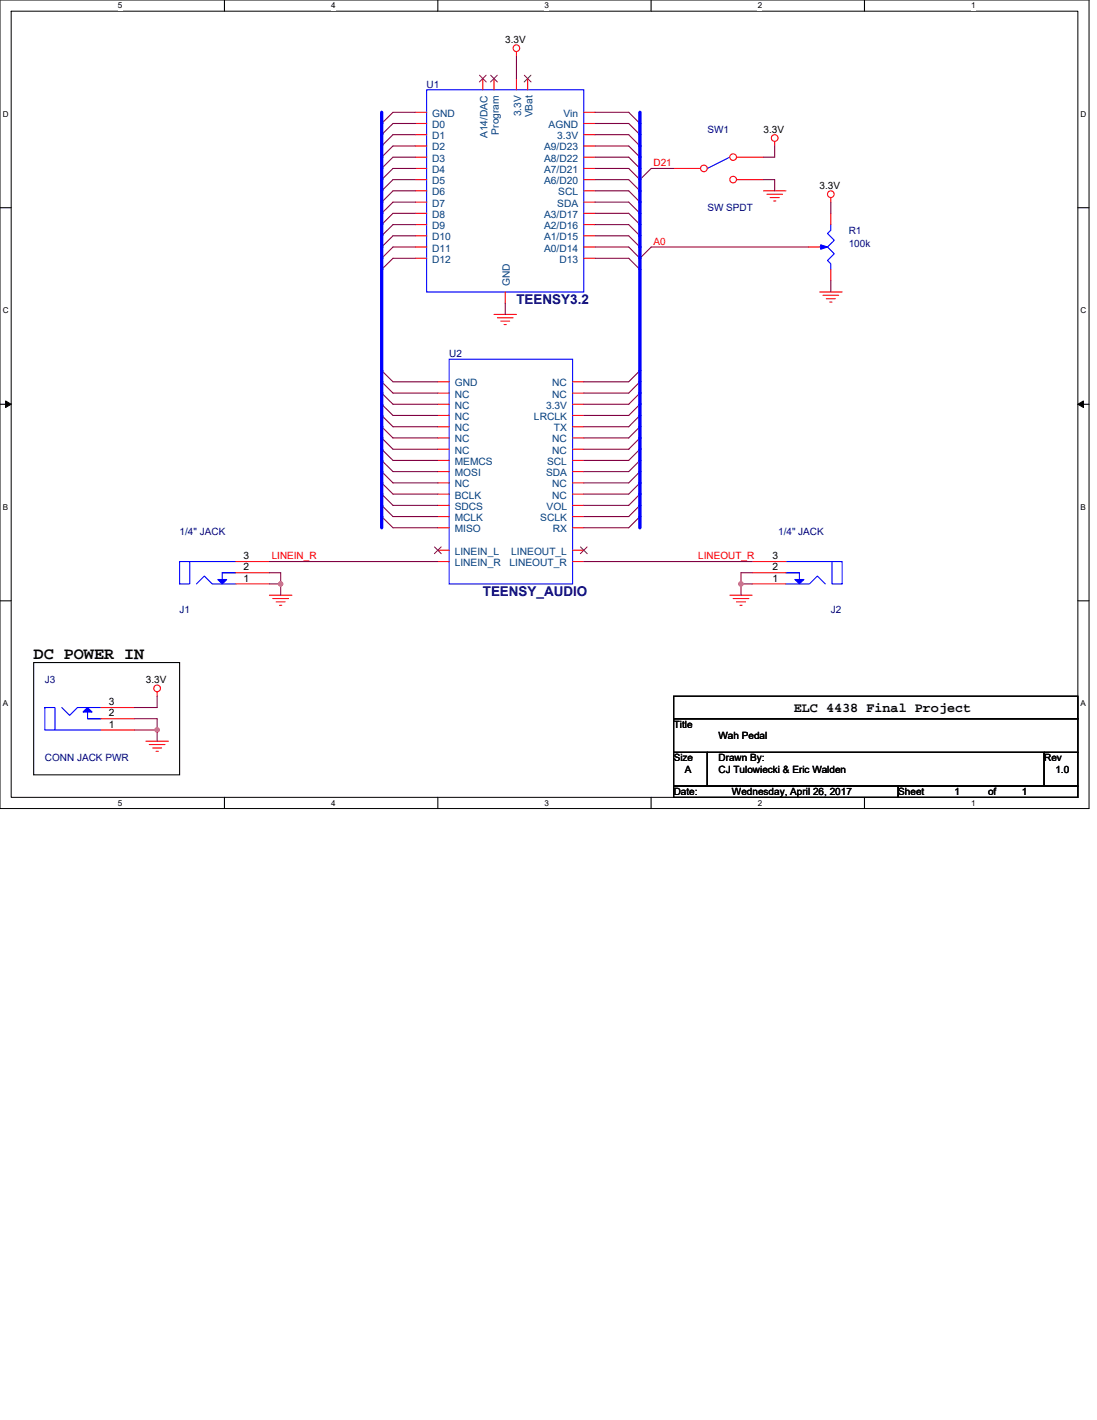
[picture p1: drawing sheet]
<svg xmlns="http://www.w3.org/2000/svg" width="216mm" height="279mm" viewBox="0 0 216 279" stroke-linecap="round" stroke-linejoin="round" font-family="sans-serif">
<path d="M0 0h214.3v159.1h-214.3zM2.2 2.2h209.9v154.7h-209.9z" fill="none" stroke="#000" stroke-width=".2"/>
<g fill="#fff">
<path d="M23.2 .2h.9v1.8h-.9z"/>
<path d="M23.2 157.1h.9v1.8h-.9z"/>
</g>
<path d="M44.2 0v2.2M44.2 156.9v2.2" fill="none" stroke="#000" stroke-width=".21"/>
<g fill="#fff">
<path d="M65.2 .2h.8v1.8h-.8z"/>
<path d="M65.2 157.1h.8v1.8h-.8z"/>
</g>
<path d="M86.2 0v2.2M86.2 156.9v2.2" fill="none" stroke="#000" stroke-width=".21"/>
<g fill="#fff">
<path d="M107.1 .2h.9v1.8h-.9z"/>
<path d="M107.1 157.1h.9v1.8h-.9z"/>
</g>
<path d="M128.1 0v2.2M128.1 156.9v2.2" fill="none" stroke="#000" stroke-width=".21"/>
<g fill="#fff">
<path d="M149.1 .2h.9v1.8h-.9z"/>
<path d="M149.1 157.1h.9v1.8h-.9z"/>
</g>
<path d="M170.1 0v2.2M170.1 156.9v2.2" fill="none" stroke="#000" stroke-width=".21"/>
<g fill="#fff">
<path d="M191.1 .2h.9v1.8h-.9z"/>
<path d="M191.1 157.1h.9v1.8h-.9z"/>
<path d="M.6 21.5h1.1v1.8h-1.1z"/>
<path d="M212.7 21.5h1.1v1.8h-1.1z"/>
<path d="M.6 60.2h1.1v1.8h-1.1z"/>
<path d="M212.7 60.2h1.1v1.8h-1.1z"/>
</g>
<path d="M0 40.9h2.2M212.1 40.9h2.2" fill="none" stroke="#000" stroke-width=".21"/>
<g fill="#fff">
<path d="M.6 98.9h1v1.7h-1z"/>
<path d="M212.7 98.9h1.1v1.7h-1.1z"/>
</g>
<path d="M0 79.5h2.2M212.1 79.5h2.2" fill="none" stroke="#000" stroke-width=".21"/>
<path d="M1.1 78.9l1.1 .6-1.1 .7zM212.1 79.5l1.1-.6v1.3z" fill="#000" stroke="#000" stroke-width=".2"/>
<g fill="#fff">
<path d="M.6 137.5h1v1.8h-1z"/>
<path d="M212.7 137.5h1.1v1.8h-1.1z"/>
</g>
<path d="M0 118.2h2.2M212.1 118.2h2.2M6.6 130.4h28.7v22.1h-28.7zM132.6 137h79.5v4.4h-79.5zM132.6 148h6.6v6.7h-6.6zM132.6 154.7h44.2v2.2h-44.2zM132.6 141.4h79.5v6.6h-79.5zM139.2 148h66.3v6.7h-66.3zM176.8 154.7h35.3v2.2h-35.3zM205.5 148h6.6v6.7h-6.6z" fill="none" stroke="#000" stroke-width=".21"/>
<g fill="none" stroke="#f00" stroke-width=".21">
<path d="M101.6 10.2v.8M150.3 37.5h4.4M150.9 38.2h3.1M151.6 38.9h1.8M152.3 39.5h.4M152.5 27.8v.9M163.5 38.9v.9M161.3 57.4h4.4M162 58.1h3.1M162.6 58.8h1.8M163.3 59.4h.4M97.2 61.9h4.4"/>
<path d="M97.9 62.5h3.1M98.6 63.2h1.7M99.2 63.9h.5M53 117.1h4.4M53.7 117.8h3.1M54.4 118.4h1.7M55 119.1h.5M143.6 117.1h4.4M144.3 117.8h3.1M144.9 118.4h1.8M145.6 119.1h.4M19.9 139.2h6.6"/>
<path d="M30.9 136.1v.9M19.9 141.4h6.6M19.9 143.6h6.6M28.7 145.8h4.4M29.4 146.5h3.1M30 147.2h1.8M30.7 147.8h.5"/>
<circle cx="101.6" cy="9.5" r=".65"/>
<circle cx="152.5" cy="27.2" r=".66"/>
<circle cx="163.5" cy="38.2" r=".66"/>
<circle cx="30.9" cy="135.4" r=".66"/>
</g>
<g fill="none" stroke="#800040" stroke-width=".21">
<path d="M77.3 22.1l-2.2 2.2M77.3 24.3l-2.2 2.2M77.3 26.5l-2.2 2.2M77.3 28.7l-2.2 2.2M77.3 30.9l-2.2 2.2M77.3 33.1l-2.2 2.2M77.3 35.3l-2.2 2.2M77.3 37.5l-2.2 2.3M77.3 39.8l-2.2 2.2M123.7 22.1l2.2 2.2M123.7 24.3l2.2 2.2M123.7 26.5l2.2 2.2"/>
<path d="M123.7 28.7l2.2 2.2M123.7 30.9l2.2 2.2M123.7 35.3l2.2 2.2M123.7 37.5l2.2 2.3M123.7 39.8l2.2 2.2M128.2 33.1l-2.3 2.2-2.2-2.2M77.3 42l-2.2 2.2M77.3 44.2l-2.2 2.2M77.3 46.4l-2.2 2.2M77.3 48.6l-2.2 2.2M77.3 50.8l-2.2 2.2M123.7 42l2.2 2.2"/>
<path d="M123.7 44.2l2.2 2.2M123.7 46.4l2.2 2.2M123.7 50.8l2.2 2.2M128.2 48.6l-2.3 2.2-2.2-2.2M75.1 72.9l2.2 2.2M75.1 75.1l2.2 2.2M75.1 77.3l2.2 2.2M75.1 79.5l2.2 2.2M125.9 72.9l-2.2 2.2M125.9 75.1l-2.2 2.2M125.9 77.3l-2.2 2.2M125.9 79.5l-2.2 2.2"/>
<path d="M75.1 81.7l2.2 2.3M75.1 84l2.2 2.2M75.1 86.2l2.2 2.2M75.1 88.4l2.2 2.2M75.1 90.6l2.2 2.2M75.1 92.8l2.2 2.2M75.1 95l2.2 2.2M75.1 97.2l2.2 2.2M75.1 99.4l2.2 2.2M125.9 81.7l-2.2 2.3M125.9 84l-2.2 2.2M125.9 86.2l-2.2 2.2"/>
<path d="M125.9 88.4l-2.2 2.2M125.9 90.6l-2.2 2.2M125.9 92.8l-2.2 2.2M125.9 95l-2.2 2.2M125.9 97.2l-2.2 2.2M125.9 99.4l-2.2 2.2M75.1 101.6l2.2 2.2M125.9 101.6l-2.2 2.2"/>
</g>
<path d="M16.3 140.1l.9-.9 .9 .9z" fill-rule="evenodd" fill="#00f" stroke="#00f" stroke-width=".21"/>
<path d="M143.6 30.9l-4.4 2.2M8.8 139.2h2v4.4h-2zM12.1 139.2l1.6 1.6 1.5-1.6h4.7M10.8 143.6h9.1M17.2 141.4h2.7zM17.2 140.1v1.3" fill="none" stroke="#00f" stroke-width=".21"/>
<circle cx="138.5" cy="33.1" r=".65" fill="#fff" stroke="#f00" stroke-width=".21"/>
<path d="M132.6 33.1h5.3" fill="none" stroke="#f00" stroke-width=".21"/>
<circle cx="144.3" cy="30.9" r=".65" fill="#fff" stroke="#f00" stroke-width=".21"/>
<path d="M145 30.9h5.3" fill="none" stroke="#f00" stroke-width=".21"/>
<circle cx="144.3" cy="35.3" r=".65" fill="#fff" stroke="#f00" stroke-width=".21"/>
<g fill="none" stroke="#f00" stroke-width=".21">
<path d="M95 15.5v2.2M97.2 15.5v2.2M101.6 15.5v2.2M103.8 15.5v2.2M81.7 22.1h2.3M81.7 24.3h2.3M81.7 26.5h2.3M81.7 28.7h2.3M81.7 30.9h2.3M81.7 33.1h2.3M81.7 35.3h2.3M81.7 37.5h2.3"/>
<path d="M81.7 39.8h2.3M114.9 39.8h2.2M114.9 37.5h2.2M114.9 35.3h2.2M114.9 33.1h2.2M114.9 30.9h2.2M114.9 28.7h2.2M114.9 26.5h2.2M114.9 24.3h2.2M114.9 22.1h2.2M145 35.3h5.3M81.7 42h2.3"/>
<path d="M81.7 44.2h2.3M81.7 46.4h2.3M81.7 48.6h2.3M81.7 50.8h2.3M99.4 57.4v2.2M114.9 50.8h2.2M114.9 48.6h2.2M114.9 46.4h2.2M114.9 44.2h2.2M114.9 42h2.2M159.1 48.6h2.2M163.5 42v2.2"/>
<path d="M163.5 53v2.2M86.2 75.1h2.2M86.2 77.3h2.2M86.2 79.5h2.2M112.7 75.1h2.2M112.7 77.3h2.2M112.7 79.5h2.2M86.2 81.7h2.2M86.2 84h2.2M86.2 86.2h2.2M86.2 88.4h2.2M86.2 90.6h2.2"/>
<path d="M86.2 92.8h2.2M86.2 95h2.2M86.2 97.2h2.2M86.2 99.4h2.2M112.7 81.7h2.2M112.7 84h2.2M112.7 86.2h2.2M112.7 88.4h2.2M112.7 90.6h2.2M112.7 92.8h2.2M112.7 95h2.2M112.7 97.2h2.2"/>
<path d="M112.7 99.4h2.2M46.4 114.9h6.6M46.4 112.7h6.6M46.4 110.5h6.6M86.2 101.6h2.2M86.2 103.8h2.2M86.2 108.3h2.2M86.2 110.5h2.2M112.7 101.6h2.2M112.7 103.8h2.2M112.7 108.3h2.2M112.7 110.5h2.2"/>
<path d="M148 114.9h6.7M148 112.7h6.7M148 110.5h6.7"/>
</g>
<g fill="#00f" stroke="#00f" stroke-width=".21">
<path d="M161.5 48.2l1.4 .4-1.4 .4z" fill-rule="evenodd"/>
<path d="M42.9 114h1.7l-.8 .9z" fill-rule="evenodd"/>
<path d="M156.4 114h1.8l-.9 .9z" fill-rule="evenodd"/>
</g>
<g fill="none" stroke="#00f" stroke-width=".21">
<path d="M84 17.7h30.9v39.7h-30.9zM161.3 48.6h.5M163.5 44.2v1.1l-.6 .7 1.3 1.3-1.3 1.3 1.3 1.3-1.3 1.4 .6 .6v1.1M88.4 70.7h24.3v44.2h-24.3zM35.3 110.5h2v4.4h-2zM37.3 110.5h9.1M38.7 114.9l1.5-1.6 1.6 1.6h4.6M43.8 112.7v1.3M43.8 112.7h2.6zM154.7 110.5h9M154.7 114.9h4.6l1.6-1.6 1.5 1.6M154.7 112.7h2.6z"/>
<path d="M157.3 112.7v1.3M163.7 110.5h2v4.4h-2z"/>
</g>
<path d="M94.4 14.8l1.3 1.3M95.7 14.8l-1.4 1.3M96.6 14.8l1.3 1.3M97.9 14.8l-1.4 1.3M103.2 14.8l1.3 1.3M104.5 14.8l-1.3 1.3M85.5 107.6l1.3 1.3M86.8 107.6l-1.3 1.3M114.2 107.6l1.4 1.3M115.5 107.6l-1.3 1.3" fill="none" stroke="#804000" stroke-width=".2"/>
<path d="M75.1 22.1v81.7M125.9 22.1v81.7" fill="none" stroke="#00f" stroke-width=".66"/>
<g fill="none" stroke="#800040" stroke-width=".21">
<path d="M101.6 11v4.5M77.3 22.1h4.4M77.3 24.3h4.4M77.3 26.5h4.4M77.3 28.7h4.4M77.3 30.9h4.4M77.3 33.1h4.4M77.3 35.3h4.4M77.3 37.5h4.4M77.3 39.8h4.4M117.1 22.1h6.6M117.1 24.3h6.6"/>
<path d="M117.1 26.5h6.6M117.1 28.7h6.6M117.1 30.9h6.6M117.1 33.1h6.6M117.1 35.3h6.6M117.1 37.5h6.6M117.1 39.8h6.6M128.2 33.1h4.4M150.3 35.3h2.2v2.2M152.5 28.7v2.2h-2.2M163.5 39.8v2.2M77.3 42h4.4"/>
<path d="M77.3 44.2h4.4M77.3 46.4h4.4M77.3 48.6h4.4M77.3 50.8h4.4M99.4 59.6v2.3M117.1 42h6.6M117.1 44.2h6.6M117.1 46.4h6.6M117.1 48.6h6.6M117.1 50.8h6.6M128.2 48.6h30.9M163.5 55.2v2.2"/>
<path d="M77.3 75.1h8.9M77.3 77.3h8.9M77.3 79.5h8.9M114.9 75.1h8.8M114.9 77.3h8.8M114.9 79.5h8.8M77.3 81.7h8.9M77.3 84h8.9M77.3 86.2h8.9M77.3 88.4h8.9M77.3 90.6h8.9M77.3 92.8h8.9"/>
<path d="M77.3 95h8.9M77.3 97.2h8.9M77.3 99.4h8.9M114.9 81.7h8.8M114.9 84h8.8M114.9 86.2h8.8M114.9 88.4h8.8M114.9 90.6h8.8M114.9 92.8h8.8M114.9 95h8.8M114.9 97.2h8.8M114.9 99.4h8.8"/>
<path d="M53 110.5h33.2M53 112.7h2.2v2.2M53 114.9h2.2M55.2 114.9v2.2M77.3 101.6h8.9M77.3 103.8h8.9M114.9 101.6h8.8M114.9 103.8h8.8M114.9 110.5h33.1M145.8 114.9h2.2M145.8 114.9v2.2M148 112.7h-2.2v2.2"/>
<path d="M30.9 137v2.2h-4.4M26.5 141.4h4.4v2.2h-4.4M30.9 143.6v2.2"/>
</g>
<g fill="#f0f" stroke="#f0f" stroke-width=".21">
<circle cx="55.2" cy="114.9" r=".43"/>
<circle cx="145.8" cy="114.9" r=".43"/>
<circle cx="30.9" cy="143.6" r=".43"/>
</g>
<text font-size="3.3" x="6.6" y="129.6">DC POWER IN</text>
<g font-size="2.6" fill="#000080">
<text x="101.6" y="59.9">TEENSY3.2</text>
<text x="95" y="117.3">TEENSY_AUDIO</text>
</g>
<text font-size="2.6" x="156.2" y="140.1">ELC 4438 Final Project</text>
<g font-size="2">
<text x="99.4" y="8.4">3.3V</text>
<text x="150.3" y="26.1">3.3V</text>
<text x="161.3" y="37.1">3.3V</text>
<text x="47.9" y="112.2">2</text>
<text x="47.9" y="110">3</text>
<text x="152" y="112.2">2</text>
<text x="152" y="110">3</text>
<text x="47.9" y="114.4">1</text>
<text x="152" y="114.4">1</text>
<text x="28.7" y="134.4">3.3V</text>
<text x="21.4" y="138.7">3</text>
<text x="21.4" y="140.9">2</text>
<text x="21.4" y="143.2">1</text>
<text x="132.6" y="143.2">Title</text>
<text x="132.6" y="149.8">Size</text>
<text x="141.4" y="149.8">Drawn By:</text>
<text x="141.4" y="145.4">Wah Pedal</text>
<text x="205.5" y="149.8">Rev</text>
<text x="134.8" y="152">A</text>
<text x="141.4" y="152">CJ Tulowiecki &amp; Eric Walden</text>
<text x="207.7" y="152">1.0</text>
<text x="132.6" y="156.5">Date:</text>
<text x="144.1" y="156.5">Wednesday, April 26, 2017</text>
<text x="176.8" y="156.5">Sheet</text>
<text x="187.8" y="156.5">1</text>
<text x="194.5" y="156.5">of</text>
<text x="201.1" y="156.5">1</text>
</g>
<g font-size="2" fill="#000080">
<text x="84" y="17.2">U1</text>
<text x="139.2" y="26.1">SW1</text>
<text x="139.2" y="41.6">SW SPDT</text>
<text x="167" y="46">R1</text>
<text x="167" y="48.6">100k</text>
<text x="88.4" y="70.3">U2</text>
<text x="35.3" y="105.2">1/4&quot; JACK</text>
<text x="153.1" y="105.2">1/4&quot; JACK</text>
<text x="35.3" y="120.7">J1</text>
<text x="163.5" y="120.7">J2</text>
<text x="8.8" y="134.4">J3</text>
<text x="8.8" y="149.8">CONN JACK PWR</text>
</g>
<g font-size="2" fill="#004080">
<text x="85.1" y="23">GND</text>
<text x="102.6" y="22.9" transform="rotate(-90 102.6 22.9)">3.3V</text>
<text x="104.8" y="23.1" transform="rotate(-90 104.8 23.1)">VBat</text>
<text x="110.9" y="23">Vin</text>
<text x="85.1" y="25.2">D0</text>
<text x="85.1" y="27.4">D1</text>
<text x="85.1" y="29.6">D2</text>
<text x="95.9" y="27.2" transform="rotate(-90 95.9 27.2)">A14/DAC</text>
<text x="98.1" y="26.5" transform="rotate(-90 98.1 26.5)">Program</text>
<text x="107.1" y="29.6">A9/D23</text>
<text x="108" y="25.2">AGND</text>
<text x="109.7" y="27.4">3.3V</text>
<text x="85.1" y="31.8">D3</text>
<text x="85.1" y="34">D4</text>
<text x="107.1" y="34">A7/D21</text>
<text x="107.1" y="31.8">A8/D22</text>
<text x="85.1" y="36.2">D5</text>
<text x="85.1" y="38.4">D6</text>
<text x="85.1" y="40.7">D7</text>
<text x="107.1" y="36.2">A6/D20</text>
<text x="109.7" y="40.7">SDA</text>
<text x="109.9" y="38.4">SCL</text>
<text x="85.1" y="42.9">D8</text>
<text x="85.1" y="45.1">D9</text>
<text x="85.1" y="47.3">D10</text>
<text x="107.1" y="47.3">A1/D15</text>
<text x="107.1" y="45.1">A2/D16</text>
<text x="107.1" y="42.9">A3/D17</text>
<text x="85.1" y="49.5">D11</text>
<text x="85.1" y="51.7">D12</text>
<text x="107.1" y="49.5">A0/D14</text>
<text x="110.1" y="51.7">D13</text>
<text x="100.4" y="56.3" transform="rotate(-90 100.4 56.3)">GND</text>
<text x="89.5" y="76">GND</text>
<text x="108.7" y="76">NC</text>
<text x="89.5" y="78.2">NC</text>
<text x="89.5" y="80.4">NC</text>
<text x="89.5" y="82.6">NC</text>
<text x="105.1" y="82.6">LRCLK</text>
<text x="107.5" y="80.4">3.3V</text>
<text x="108.7" y="78.2">NC</text>
<text x="89.5" y="84.9">NC</text>
<text x="89.5" y="87.1">NC</text>
<text x="89.5" y="89.3">NC</text>
<text x="108.7" y="87.1">NC</text>
<text x="108.7" y="89.3">NC</text>
<text x="109" y="84.9">TX</text>
<text x="89.5" y="91.5">MEMCS</text>
<text x="89.5" y="93.7">MOSI</text>
<text x="89.5" y="95.9">NC</text>
<text x="107.5" y="93.7">SDA</text>
<text x="107.7" y="91.5">SCL</text>
<text x="108.7" y="95.9">NC</text>
<text x="89.5" y="98.1">BCLK</text>
<text x="89.5" y="100.3">SDCS</text>
<text x="107.6" y="100.3">VOL</text>
<text x="108.7" y="98.1">NC</text>
<text x="89.5" y="102.5">MCLK</text>
<text x="89.5" y="104.7">MISO</text>
<text x="106.3" y="102.5">SCLK</text>
<text x="108.8" y="104.7">RX</text>
<text x="89.5" y="109.2">LINEIN_L</text>
<text x="89.5" y="111.4">LINEIN_R</text>
<text x="100.3" y="111.4">LINEOUT_R</text>
<text x="100.6" y="109.2">LINEOUT_L</text>
</g>
<g font-size="2" fill="#f00">
<text x="128.6" y="32.7">D21</text>
<text x="128.6" y="48.2">A0</text>
<text x="53.5" y="109.9">LINEIN_R</text>
<text x="137.4" y="109.9">LINEOUT_R</text>
</g>
<g font-size="1.6">
<text x="23.2" y="1.7">5</text>
<text x="65.2" y="1.7">4</text>
<text x="107.1" y="1.7">3</text>
<text x="149.1" y="1.7">2</text>
<text x="191.1" y="1.7">1</text>
<text x=".6" y="23">D</text>
<text x="212.7" y="23">D</text>
<text x=".6" y="61.6">C</text>
<text x="212.7" y="61.6">C</text>
<text x=".6" y="100.3">B</text>
<text x="212.7" y="100.3">B</text>
<text x=".6" y="139">A</text>
<text x="212.7" y="139">A</text>
<text x="23.2" y="158.5">5</text>
<text x="65.2" y="158.5">4</text>
<text x="107.1" y="158.5">3</text>
<text x="149.1" y="158.5">2</text>
<text x="191.1" y="158.5">1</text>
</g>
</svg>
